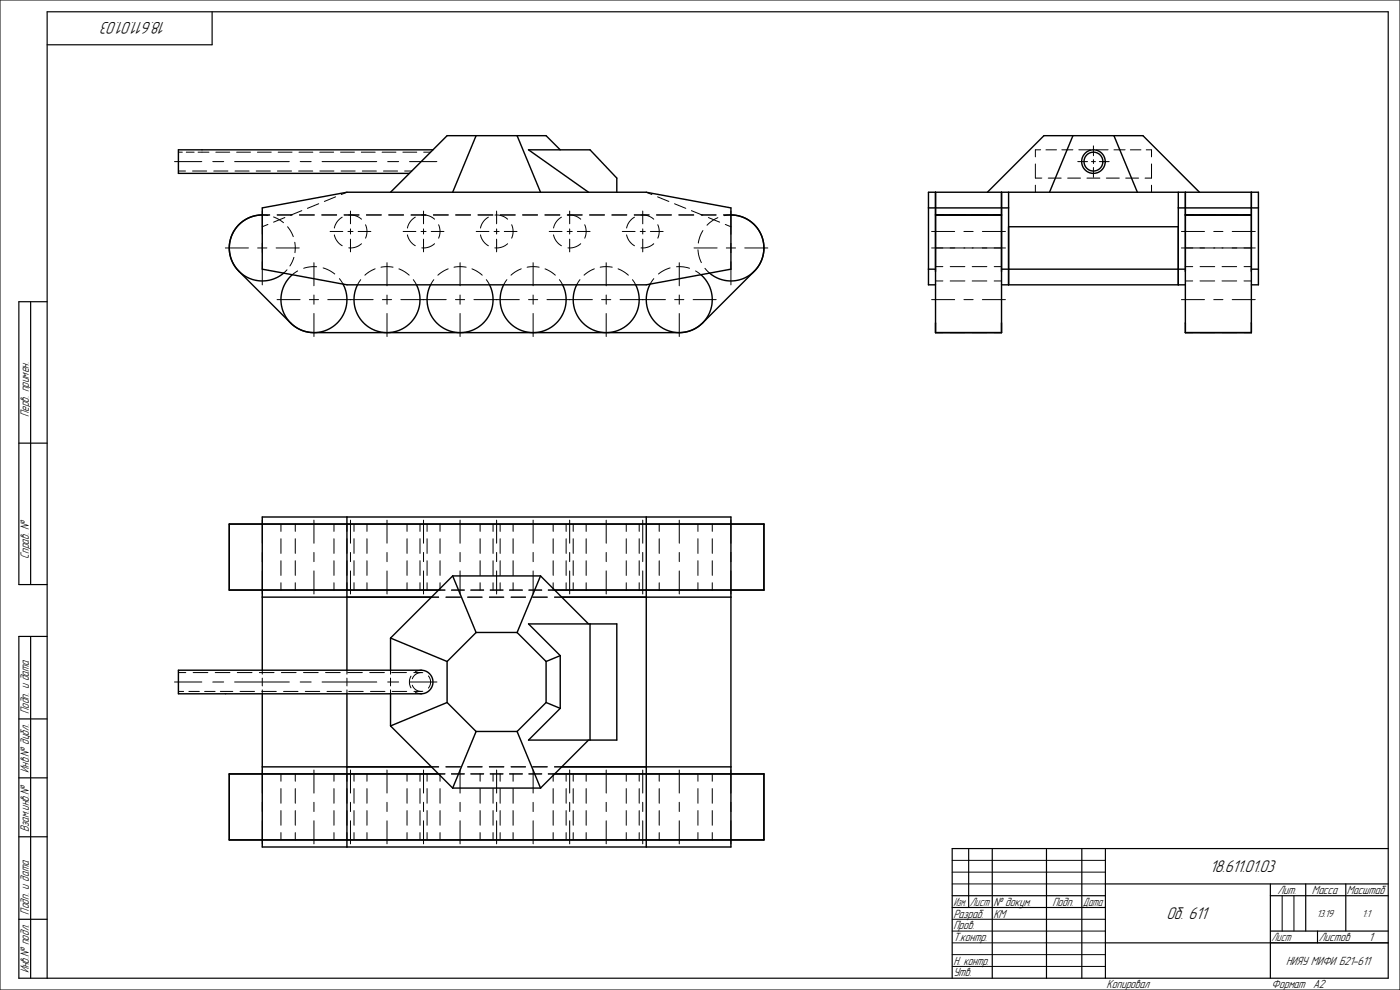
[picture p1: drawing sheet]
<svg xmlns="http://www.w3.org/2000/svg" width="594mm" height="420mm" viewBox="0 0 594 420" stroke-linecap="round" stroke-linejoin="round" font-family="sans-serif">
<g fill="none" stroke="#000" stroke-width=".42">
<path d="M0 0h594v420h-594zM74 68.6h11.6M75.7 64.6h1.7M75.7 72.6h3M79 64.6h3.4M81.7 72.6h6M84 64.6h4.6M90.3 68.6h4.6M90.7 72.6h6M91.6 64.6h5.9M99.5 68.6h23.2M99.7 72.6h6"/>
<path d="M100.4 64.6h5.9M108.7 72.6h6M109.2 64.6h5.9M117.7 72.6h6M118 64.6h5.9M126.7 72.6h6M126.9 64.6h5.8M127.4 68.6h4.6M135.7 64.6h5.8M135.7 72.6h6M136.7 68.6h23.2M144.5 64.6h5.9"/>
<path d="M144.7 72.6h6M153.3 64.6h5.9M153.7 72.6h6M162.1 64.6h5.9M162.7 72.6h6M164.5 68.6h4.6M170.9 64.6h5.9M171.7 72.6h3M173.8 68.6h11.6M179.8 64.6h2.9M439.3 69.6v6h2.7M439.3 78.6v3"/>
<path d="M441.5 63.6h-2.2v3M443.8 63.6h4.5M444.8 75.6h5.4M450.5 63.6h4.7M453 75.6h5.5M457.3 68.6h4.1M457.7 63.6h5M461.2 75.6h5.5M463.1 68.6h1.7M463.9 61.9v4.2M463.9 67.7v1.7M463.9 71.1v4.1"/>
<path d="M465.2 63.6h4.9M466.4 68.6h4.2M469.4 75.6h5.5M472.6 63.6h4.8M477.6 75.6h5.5M479.6 63.6h4.5M486.3 63.6h2.3v3M488.6 69.6v6h-2.8M488.6 78.6v3M111.3 89.5v9.8M113.7 95.2l-2.4 1M114.4 91.2h-3.1l2.4 .2"/>
<path d="M116.1 92l2.4 1.2 1.8 1.3M117.6 91.2h6.3M120.9 92.3l-4.8 1.9M122 96.2l1.3 1.8 1.1 2.4M127.1 91.2h6.3M128 89.4l-4.7 1.9M135.2 86.4l-4.8 2M136.5 91.2h6.3M140 98.2h5.5M141.9 99.7l1.2 2.8 2.1 1.8M142.4 83.5l-4.8 2M145.2 92.1l-2.1 1.8-1.2 2.8"/>
<path d="M146 91.2h6.3M147.2 81.6l-2.4 .9M147.6 98.2h2.2M148 91.2l3 .4 2.4 1.4M148.7 89.5v5.4M148.7 97.1v2.2M152 98.2h5.4M155.1 95.4l.6 2.8-.6 2.8M155.5 91.2h6.3M164.9 91.2h6.3M171 98.2h5.5M172.9 99.7l1.2 2.8 2.1 1.8"/>
<path d="M174.4 91.2h6.3M176.2 92.1l-2.1 1.8-1.2 2.8M178.6 98.2h2.2M179 91.2l3 .4 2.4 1.4M179.7 89.5v5.4M179.7 97.1v2.2M183 98.2h5.4M183.9 91.2h6.3M186.1 95.4l.6 2.8-.6 2.8M193.3 91.2h6.4M202 98.2h5.5M202.8 91.2h6.3"/>
<path d="M203.9 99.7l1.2 2.8 2.1 1.8M207.2 92.1l-2.1 1.8-1.2 2.8M209.6 98.2h2.2M210 91.2l3 .4 2.4 1.4M210.7 89.5v5.4M210.7 97.1v2.2M212.3 91.2h6.3M214 98.2h5.4M217.1 95.4l.6 2.8-.6 2.8M221.7 91.2h6.4M231.2 91.2h6.3M233 98.2h5.5"/>
<path d="M234.9 99.7l1.2 2.8 2.1 1.8M238.2 92.1l-2.1 1.8-1.2 2.8M240.6 98.2h2.2M240.7 91.2h6.3M241 91.2l3 .4 2.4 1.4M241.7 89.5v5.4M241.7 97.1v2.2M245 98.2h5.4M248.1 95.4l.6 2.8-.6 2.8M250.2 91.2h6.3M259.6 91.2h6.3M264 98.2h5.5"/>
<path d="M265.9 99.7l1.2 2.8 2.1 1.8M269.1 91.2h6.3M269.2 92.1l-2.1 1.8-1.2 2.8M271.6 98.2h2.2M272 91.2l3 .4 2.4 1.4M272.7 89.5v5.4M272.7 97.1v2.2M274.2 81.6l2.4 .9M276 98.2h5.4M278.6 91.2h6.3M279 83.5l4.8 2M279.1 95.4l.6 2.8-.6 2.8"/>
<path d="M286.2 86.4l4.8 2M288 91.2h6.3M293.4 89.4l4.7 1.9M297.5 91.2h6.3M298.2 97.8l-1.3 2.7-.6 2.6M300.5 92.3l4.8 1.9M304.6 92.3l-2.3 1.3-2.3 2M307 91.2h3.1l-2.8 .3M307.7 95.2l2.4 1M310.1 89.5v9.8M395.3 98.2h9.8M396.9 91.2h3.1"/>
<path d="M403.2 91.2h6.2M409 98.2h3.9M412.5 91.2h6.2M416.8 98.2h9.8M421.8 91.2h3.1M501.3 98.2h9.8M502.9 91.2h3.1M509.2 91.2h6.2M515 98.2h3.9M518.5 91.2h6.2M522.8 98.2h9.8M527.8 91.2h3.1"/>
<path d="M95.6 105.2h9.8M109.3 105.2h3.9M111.3 103.2v4M111.3 111.1v9.8M117.2 105.2h9.7M121.8 114.5l-1.5 1.4M124.7 109.2l-1.7 3.6M125.1 102.8v4.4M126.3 114.9l-2.3 1.6M133.2 111.4v9.8M134.4 113.2h-2.6l-3 .6M137.1 113.7l2.7 1.1 2.2 1.4"/>
<path d="M144 118.2l1.6 2.3M148.7 101.4v5.5M153.1 118.7l-1.4 2.1M153.4 103.4l-2.4 1.4-3 .4M159.2 114.1l-2.5 1.2-1.9 1.5M164.2 111.4v9.8M166.8 113.4l-2.9-.3-2.3 .3M169.2 114.1l2.5 1.2 1.9 1.5M175.3 118.6l1.4 2.2M179.7 101.4v5.5M184.1 118.7l-1.4 2.1M184.4 103.4l-2.4 1.4-3 .4"/>
<path d="M190.2 114.1l-2.5 1.2-1.9 1.5M195.2 111.4v9.8M197.8 113.4l-2.9-.3-2.3 .3M200.2 114.1l2.5 1.2 1.9 1.5M206.3 118.6l1.4 2.2M210.7 101.4v5.5M215.1 118.7l-1.4 2.1M215.4 103.4l-2.4 1.4-3 .4M221.2 114.1l-2.5 1.2-1.9 1.5M226.2 111.4v9.8M228.8 113.4l-2.9-.3-2.3 .3M231.2 114.1l2.5 1.2 1.9 1.5"/>
<path d="M237.3 118.6l1.4 2.2M241.7 101.4v5.5M246.1 118.7l-1.4 2.1M246.4 103.4l-2.4 1.4-3 .4M252.2 114.1l-2.5 1.2-1.9 1.5M257.2 111.4v9.8M259.8 113.4l-2.9-.3-2.3 .3M262.2 114.1l2.5 1.2 1.9 1.5M268.3 118.6l1.4 2.2M272.7 101.4v5.5M277.4 103.4l-2.4 1.4-3 .4M277.4 118.2l-1.6 2.3"/>
<path d="M284.3 113.7l-2.3 .9-2.6 1.6M287 113.2h3l2.6 .6M288.2 111.4v9.8M294.5 105.2h9.7M295.1 114.9l2.3 1.6M296.1 106l.4 2.6 1.1 2.8M299.1 113.8l2 2.1M308.2 105.2h3.9M310.1 103.2v4M310.1 111.1v9.8M316 105.2h9.8M395.3 105.2h31.3"/>
<path d="M396.9 113.1h3.1M396.9 119.2h3.1M403.2 113.1h6.2M403.2 119.2h6.2M412.5 113.1h6.2M412.5 119.2h6.2M421.8 113.1h3.1M421.8 119.2h3.1M501.3 105.2h31.3M502.9 113.1h3.1M502.9 119.2h3.1M509.2 113.1h6.2"/>
<path d="M509.2 119.2h6.2M518.5 113.1h6.2M518.5 119.2h6.2M527.8 113.1h3.1M527.8 119.2h3.1M117.5 127.1h9.8M131.2 127.1h4M133.2 125.2v3.9M133.2 133v9.8M139.1 127.1h19.2M162.2 127.1h4M164.2 125.2v3.9"/>
<path d="M164.2 133v9.8M170.1 127.1h19.2M193.2 127.1h4M195.2 125.2v3.9M195.2 133v9.8M201.1 127.1h19.2M224.2 127.1h4M226.2 125.2v3.9M226.2 133v9.8M232.1 127.1h19.2M255.2 127.1h4M257.2 125.2v3.9"/>
<path d="M257.2 133v9.8M263.1 127.1h19.2M286.2 127.1h4M288.2 125.2v3.9M288.2 133v9.8M294.1 127.1h9.8M395.3 127.1h9.8M409 127.1h3.9M416.8 127.1h9.8M501.3 127.1h9.8M515 127.1h3.9M522.8 127.1h9.8"/>
<path d="M396.9 141.1h3.1M403.2 141.1h6.2M412.5 141.1h6.2M421.8 141.1h3.1M502.9 141.1h3.1M509.2 141.1h6.2M518.5 141.1h6.2M527.8 141.1h3.1M111.3 220.7v9.8M111.3 234.4v3.9M119.2 222.3v3.1M119.2 228.6v6.2"/>
<path d="M119.2 237.9v6.2M125.3 222.3v3.1M125.3 228.6v6.2M125.3 237.9v6.2M133.2 220.7v9.8M133.2 234.4v3.9M141.7 222.3v3.1M141.7 228.6v6.2M141.7 237.9v6.2M147.2 222.3v3.1M147.2 228.6v6.2M147.2 237.9v6.2"/>
<path d="M148.7 220.7v9.8M148.7 234.4v3.9M150.2 222.3v3.1M150.2 228.6v6.2M150.2 237.9v6.2M155.7 222.3v3.1M155.7 228.6v6.2M155.7 237.9v6.2M164.2 220.7v9.8M164.2 234.4v3.9M172.7 222.3v3.1M172.7 228.6v6.2"/>
<path d="M172.7 237.9v6.2M178.2 222.3v3.1M178.2 228.6v6.2M178.2 237.9v6.2M179.7 220.7v9.8M179.7 234.4v3.9M181.2 222.3v3.1M181.2 228.6v6.2M181.2 237.9v6.2M186.7 222.3v3.1M186.7 228.6v6.2M186.7 237.9v6.2"/>
<path d="M195.2 220.7v9.8M195.2 234.4v3.9M203.7 222.3v3.1M203.7 228.6v6.2M203.7 237.9v6.2M209.2 222.3v3.1M209.2 228.6v6.2M209.2 237.9v6.2M210.7 220.7v9.8M210.7 234.4v3.9M212.2 222.3v3.1M212.2 228.6v6.2"/>
<path d="M212.2 237.9v6.2M217.7 222.3v3.1M217.7 228.6v6.2M217.7 237.9v6.2M226.2 220.7v9.8M226.2 234.4v3.9M234.7 222.3v3.1M234.7 228.6v6.2M234.7 237.9v6.2M240.2 222.3v3.1M240.2 228.6v6.2M240.2 237.9v6.2"/>
<path d="M241.7 220.7v9.8M241.7 234.4v3.9M243.2 222.3v3.1M243.2 228.6v6.2M243.2 237.9v6.2M248.7 222.3v3.1M248.7 228.6v6.2M248.7 237.9v6.2M257.2 220.7v9.8M257.2 234.4v3.9M265.7 222.3v3.1M265.7 228.6v6.2"/>
<path d="M265.7 237.9v6.2M271.2 222.3v3.1M271.2 228.6v6.2M271.2 237.9v6.2M272.7 220.7v9.8M272.7 234.4v3.9M279.7 222.3v3.1M279.7 228.6v6.2M279.7 237.9v6.2M288.2 220.7v9.8M288.2 234.4v3.9M296.1 222.3v3.1"/>
<path d="M296.1 228.6v6.2M296.1 237.9v6.2M302.2 222.3v3.1M302.2 228.6v6.2M302.2 237.9v6.2M310.1 220.7v9.8M310.1 234.4v3.9M111.3 242.2v9.8M119.2 247.2v3.1M125.3 247.2v3.1M133.2 242.2v9.8M141.7 247.2v3.1"/>
<path d="M147.2 247.2v3.1M148.7 242.2v9.8M150.2 247.2v3.1M155.7 247.2v3.1M164.2 242.2v9.8M172.7 247.2v3.1M178.2 247.2v3.1M179.7 242.2v9.8M181.2 247.2v3.1M183.1 253.3h3M186.1 250.3h2.7M186.7 247.2v3.1"/>
<path d="M189.2 253.3h6.1M191.5 250.3h5.5M195.2 242.2v9.8M198.4 253.3h6.2M199.7 250.3h5.5M203.7 247.2v3.1M207.6 253.3h6.2M208 250.3h5.4M209.2 247.2v3.1M210.7 242.2v9.8M212.2 247.2v3.1M216.2 250.3h5.5"/>
<path d="M216.8 253.3h6.2M217.7 247.2v3.1M224.4 250.3h5.5M226.1 253.3h6.1M226.2 242.2v9.8M232.6 250.3h2.7M234.7 247.2v3.1M235.3 253.3h3M240.2 247.2v3.1M241.7 242.2v9.8M243.2 247.2v3.1M248.7 247.2v3.1"/>
<path d="M257.2 242.2v9.8M265.7 247.2v3.1M271.2 247.2v3.1M272.7 242.2v9.8M279.7 247.2v3.1M288.2 242.2v9.8M296.1 247.2v3.1M302.2 247.2v3.1M310.1 242.2v9.8M74 289.3h11.6M75.7 293.3h2.2M75.7 285.3h3.1"/>
<path d="M80.1 293.3h4.5M81.9 285.3h6.3M86.8 293.3h4.5M90.3 289.3h4.6M91.3 285.3h6.2M93.5 293.3h5.3M99.5 289.3h23.2M100.7 285.3h6.2M101.8 293.3h6.2M110 285.3h6.3M111.1 293.3h6.1M111.3 284.3v1.7"/>
<path d="M111.3 287.7v3.3M111.3 292.7v1.6M119.4 285.3h6.2M120.3 293.3h6.1M127.4 289.3h4.6M128.8 285.3h6.2M129.5 293.3h6.2M136.7 289.3h23.2M138.1 285.3h6.3M138.7 293.3h6.2M147.2 284.3v1.7M147.2 287.7v3.3"/>
<path d="M147.2 292.7v1.6M147.5 285.3h6.2M148 293.3h6.1M156.9 285.3h6.2M157.2 293.3h6.1M164.5 289.3h4.6M165.7 284.3v1.7M165.7 287.7v3.3M165.7 292.7v1.6M166.2 285.3h6.3M166.4 293.3h6.2M173.8 289.3h11.6"/>
<path d="M174.4 286.8l-.7 2.5 .7 2.5M174.9 290.7a4 4 0 0 0 4.5 2.6M175.6 285.3h3.1M175.6 293.3h3.1M176.2 293.7l2.5 .6M178.7 284.3l-2.5 .7M179.4 285.4a4 4 0 0 0-4.5 2.6M181.8 286.8a4 4 0 0 1 0 5.1M111.3 326.7v9.8M119.2 328.3v3.1M119.2 334.6v6.2M125.3 328.3v3.1"/>
<path d="M125.3 334.6v6.2M133.2 326.7v9.8M141.7 328.3v3.1M141.7 334.6v6.2M147.2 328.3v3.1M147.2 334.6v6.2M148.7 326.7v9.8M150.2 328.3v3.1M150.2 334.6v6.2M155.7 328.3v3.1M155.7 334.6v6.2M164.2 326.7v9.8"/>
<path d="M172.7 328.3v3.1M172.7 334.6v6.2M178.2 328.3v3.1M178.2 334.6v6.2M179.7 326.7v9.8M181.2 328.3v3.1M181.2 334.6v6.2M183.1 325.3h3M186.1 328.3h2.7M186.7 328.3v3.1M186.7 334.6v6.2M189.2 325.3h6.1"/>
<path d="M191.5 328.3h5.5M195.2 326.7v9.8M198.4 325.3h6.2M199.7 328.3h5.5M203.7 328.3v3.1M203.7 334.6v6.2M207.6 325.3h6.2M208 328.3h5.4M209.2 328.3v3.1M209.2 334.6v6.2M210.7 326.7v9.8M212.2 328.3v3.1"/>
<path d="M212.2 334.6v6.2M216.2 328.3h5.5M216.8 325.3h6.2M217.7 328.3v3.1M217.7 334.6v6.2M224.4 328.3h5.5M226.1 325.3h6.1M226.2 326.7v9.8M232.6 328.3h2.7M234.7 328.3v3.1M234.7 334.6v6.2M235.3 325.3h3"/>
<path d="M240.2 328.3v3.1M240.2 334.6v6.2M241.7 326.7v9.8M243.2 328.3v3.1M243.2 334.6v6.2M248.7 328.3v3.1M248.7 334.6v6.2M257.2 326.7v9.8M265.7 328.3v3.1M265.7 334.6v6.2M271.2 328.3v3.1M271.2 334.6v6.2"/>
<path d="M272.7 326.7v9.8M279.7 328.3v3.1M279.7 334.6v6.2M288.2 326.7v9.8M296.1 328.3v3.1M296.1 334.6v6.2M302.2 328.3v3.1M302.2 334.6v6.2M310.1 326.7v9.8M111.3 340.4v3.9M111.3 348.2v9.8M119.2 343.9v6.2"/>
<path d="M119.2 353.2v3.1M125.3 343.9v6.2M125.3 353.2v3.1M133.2 340.4v3.9M133.2 348.2v9.8M141.7 343.9v6.2M141.7 353.2v3.1M147.2 343.9v6.2M147.2 353.2v3.1M148.7 340.4v3.9M148.7 348.2v9.8M150.2 343.9v6.2"/>
<path d="M150.2 353.2v3.1M155.7 343.9v6.2M155.7 353.2v3.1M164.2 340.4v3.9M164.2 348.2v9.8M172.7 343.9v6.2M172.7 353.2v3.1M178.2 343.9v6.2M178.2 353.2v3.1M179.7 340.4v3.9M179.7 348.2v9.8M181.2 343.9v6.2"/>
<path d="M181.2 353.2v3.1M186.7 343.9v6.2M186.7 353.2v3.1M195.2 340.4v3.9M195.2 348.2v9.8M203.7 343.9v6.2M203.7 353.2v3.1M209.2 343.9v6.2M209.2 353.2v3.1M210.7 340.4v3.9M210.7 348.2v9.8M212.2 343.9v6.2"/>
<path d="M212.2 353.2v3.1M217.7 343.9v6.2M217.7 353.2v3.1M226.2 340.4v3.9M226.2 348.2v9.8M234.7 343.9v6.2M234.7 353.2v3.1M240.2 343.9v6.2M240.2 353.2v3.1M241.7 340.4v3.9M241.7 348.2v9.8M243.2 343.9v6.2"/>
<path d="M243.2 353.2v3.1M248.7 343.9v6.2M248.7 353.2v3.1M257.2 340.4v3.9M257.2 348.2v9.8M265.7 343.9v6.2M265.7 353.2v3.1M271.2 343.9v6.2M271.2 353.2v3.1M272.7 340.4v3.9M272.7 348.2v9.8M279.7 343.9v6.2"/>
<path d="M279.7 353.2v3.1M288.2 340.4v3.9M288.2 348.2v9.8M296.1 343.9v6.2M296.1 353.2v3.1M302.2 343.9v6.2M302.2 353.2v3.1M310.1 340.4v3.9M310.1 348.2v9.8M404 375h65M404 365h65M404 370h65"/>
<path d="M544 380v15M549 380v15M404 400h65M404 390h65M404 395h65M539 400h50M404 405h65M404 410h65"/>
</g>
<g fill="none" stroke="#000" stroke-width=".5">
<path d="M90 5v14h-70M13 128v120M20 128h-12v120h12M8 188h12M13 270v145M20 270h-12v145h581v-410h-569v410M8 305h12M8 330h12M8 355h12M411 360v25M421 360v55M444 360v55"/>
<path d="M459 360v55M469 360v55M589 360h-185v55M404 380h65M469 375h120M539 380h50M539 375v40M554 375v20M571 375v20M8 390h12M404 385h65M469 400h120"/>
<path d="M539 395h50M559 395v5"/>
</g>
<g fill="none" stroke="#000" stroke-width=".6">
<path d="M202 57.6l-9.9 24M219.4 57.6l9.9 24M455.2 57.6l-9.9 24M472.6 57.6l10 24M183.7 63.6h-108v10h98M237.7 63.6l-6-6h-42l-24 24M111.3 88.2l35.9-6.6h127l35.9 6.6v26l-35.9 6.6h-127l-35.9-6.6zM249.7 81.6l-25.5-18h26.1l11.4 12v6M393.9 88.2h34M396.9 81.6v59.5h28v-59.5M396.9 91.2h28M418.9 81.6l24-24h42l24 24"/>
<path d="M427.9 81.6v39.2M427.9 96.2h72M499.9 88.2h34M499.9 81.6v39.2M502.9 81.6v59.5h28v-59.5M502.9 91.2h28M120.3 115.9a14 14 0 0 1-22.2-5.9 14 14 0 0 1 13.2-18.8 14 14 0 0 0-13 8.6 14 14 0 0 0 3.1 15.3l21.9 21.9 3.9 2.8a14 14 0 0 0 6 1.3h155l4.7-.8a14 14 0 0 0 5.2-3.3l21.9-21.9a14 14 0 0 0 3.1-15.3 14 14 0 0 0-13-8.6 14 14 0 0 1 13.2 18.8 14 14 0 0 1-22.2 5.9M124 116.5a14 14 0 0 0-2 19 14 14 0 0 0 18.7 3.4 14 14 0 0 0 4.9-18.4M297.4 116.5a14 14 0 0 1 2 19 14 14 0 0 1-18.7 3.4 14 14 0 0 1-4.9-18.4M393.9 114.2h3M424.9 114.2h78M530.9 114.2h3"/>
<path d="M151.7 120.8a14 14 0 0 0 12.5 20.3 14 14 0 0 0 12.5-20.3M182.7 120.8a14 14 0 0 0 12.5 20.3 14 14 0 0 0 12.5-20.3M213.7 120.8a14 14 0 0 0 12.5 20.3 14 14 0 0 0 12.5-20.3M244.7 120.8a14 14 0 0 0 12.5 20.3 14 14 0 0 0 12.5-20.3M396.9 120.8h-3v-39.2h140v39.2h-3M424.9 120.8h78M147.2 219.3v65M274.2 219.3v140M111.3 253.3h71.8M186.1 250.3h-88.8v-28h226.8v28h-88.8M192.1 244.3l-26.4 26.4M192.1 244.3l9.9 24"/>
<path d="M192.1 244.3h37.2M229.3 244.3l20.4 20.4M229.3 244.3l-9.9 24M238.3 253.3h71.8M165.7 270.7l24 9.9M165.7 270.7v13.6M202 268.3h17.4M202 268.3l-12.3 12.3M219.4 268.3l12.3 12.3M237.7 278.1l-13.5-13.4h37.5v49.3h-37.5l13.5-13.5M237.7 278.1v22.4M237.7 278.1l-6 2.5"/>
<path d="M250.3 264.7v49.3M75.7 284.3h103a5 5 0 0 1 5 5 5 5 0 0 1-5 5h-103zM111.3 284.3v-65h198.8v140h-198.8v-65M147.2 294.3v65M165.7 294.3v13.7M189.7 298l12.3 12.3M189.7 298l-24 10M189.7 280.6v17.4M231.7 298l-12.3 12.3M231.7 280.6v17.4M231.7 298l6 2.5M165.7 308l26.4 26.3"/>
<path d="M202 310.3l-9.9 24M202 310.3h17.4M219.4 310.3l9.9 24M249.7 314l-20.4 20.3M111.3 325.3h71.8M186.1 328.3h-88.8v28h226.8v-28h-88.8M192.1 334.3h37.2M238.3 325.3h71.8"/>
<circle cx="463.9" cy="68.6" r="4"/>
<circle cx="463.9" cy="68.6" r="5"/>
</g>
<g font-size="6.7">
<text x="70.7" y="9.5" transform="rotate(-180 70.7 9.5)">18.611.01.03</text>
<text x="513.3" y="370">18.611.01.03</text>
<text x="494.9" y="390">Об. 611</text>
</g>
<g font-size="4.7">
<text x="12.2" y="177" transform="rotate(-90 12.2 177)">Перв. примен.</text>
<text x="12.2" y="237" transform="rotate(-90 12.2 237)">Справ. №</text>
<text x="12.2" y="303" transform="rotate(-90 12.2 303)">Подп. и дата</text>
<text x="12.2" y="328" transform="rotate(-90 12.2 328)">Инв.№ дубл.</text>
<text x="12.2" y="353" transform="rotate(-90 12.2 353)">Взам.инв.№</text>
<text x="542" y="379.2">Лит.</text>
<text x="556.7" y="379.2">Масса</text>
<text x="571.5" y="379.2">Масштаб</text>
<text x="12.2" y="388" transform="rotate(-90 12.2 388)">Подп. и дата</text>
<text x="404.5" y="384.2">Изм.</text>
<text x="404.5" y="389.2">Разраб.</text>
<text x="411.5" y="384.2">Лист</text>
<text x="421.5" y="384.2">№ докум.</text>
<text x="421.5" y="389.2">КМ</text>
<text x="446.5" y="384.2">Подп.</text>
<text x="459.5" y="384.2">Дата</text>
<text x="404.5" y="394.2">Пров.</text>
<text x="404.5" y="399.2">Т.контр.</text>
<text x="539.5" y="399.2">Лист</text>
<text x="559.5" y="399.2">Листов</text>
<text x="580.8" y="399.2">1</text>
<text x="12.2" y="413" transform="rotate(-90 12.2 413)">Инв.№ подл.</text>
<text x="404.5" y="409.2">Н. контр.</text>
<text x="545.6" y="409.2">НИЯУ МИФИ Б21-611</text>
<text x="404.5" y="414.2">Утв.</text>
<text x="469.5" y="419.2">Копировал</text>
<text x="539.5" y="419.2">Формат</text>
<text x="557.1" y="419.2">A2</text>
</g>
<g font-size="4">
<text x="558.7" y="389">13.19</text>
<text x="578" y="389">1:1</text>
</g>
</svg>
